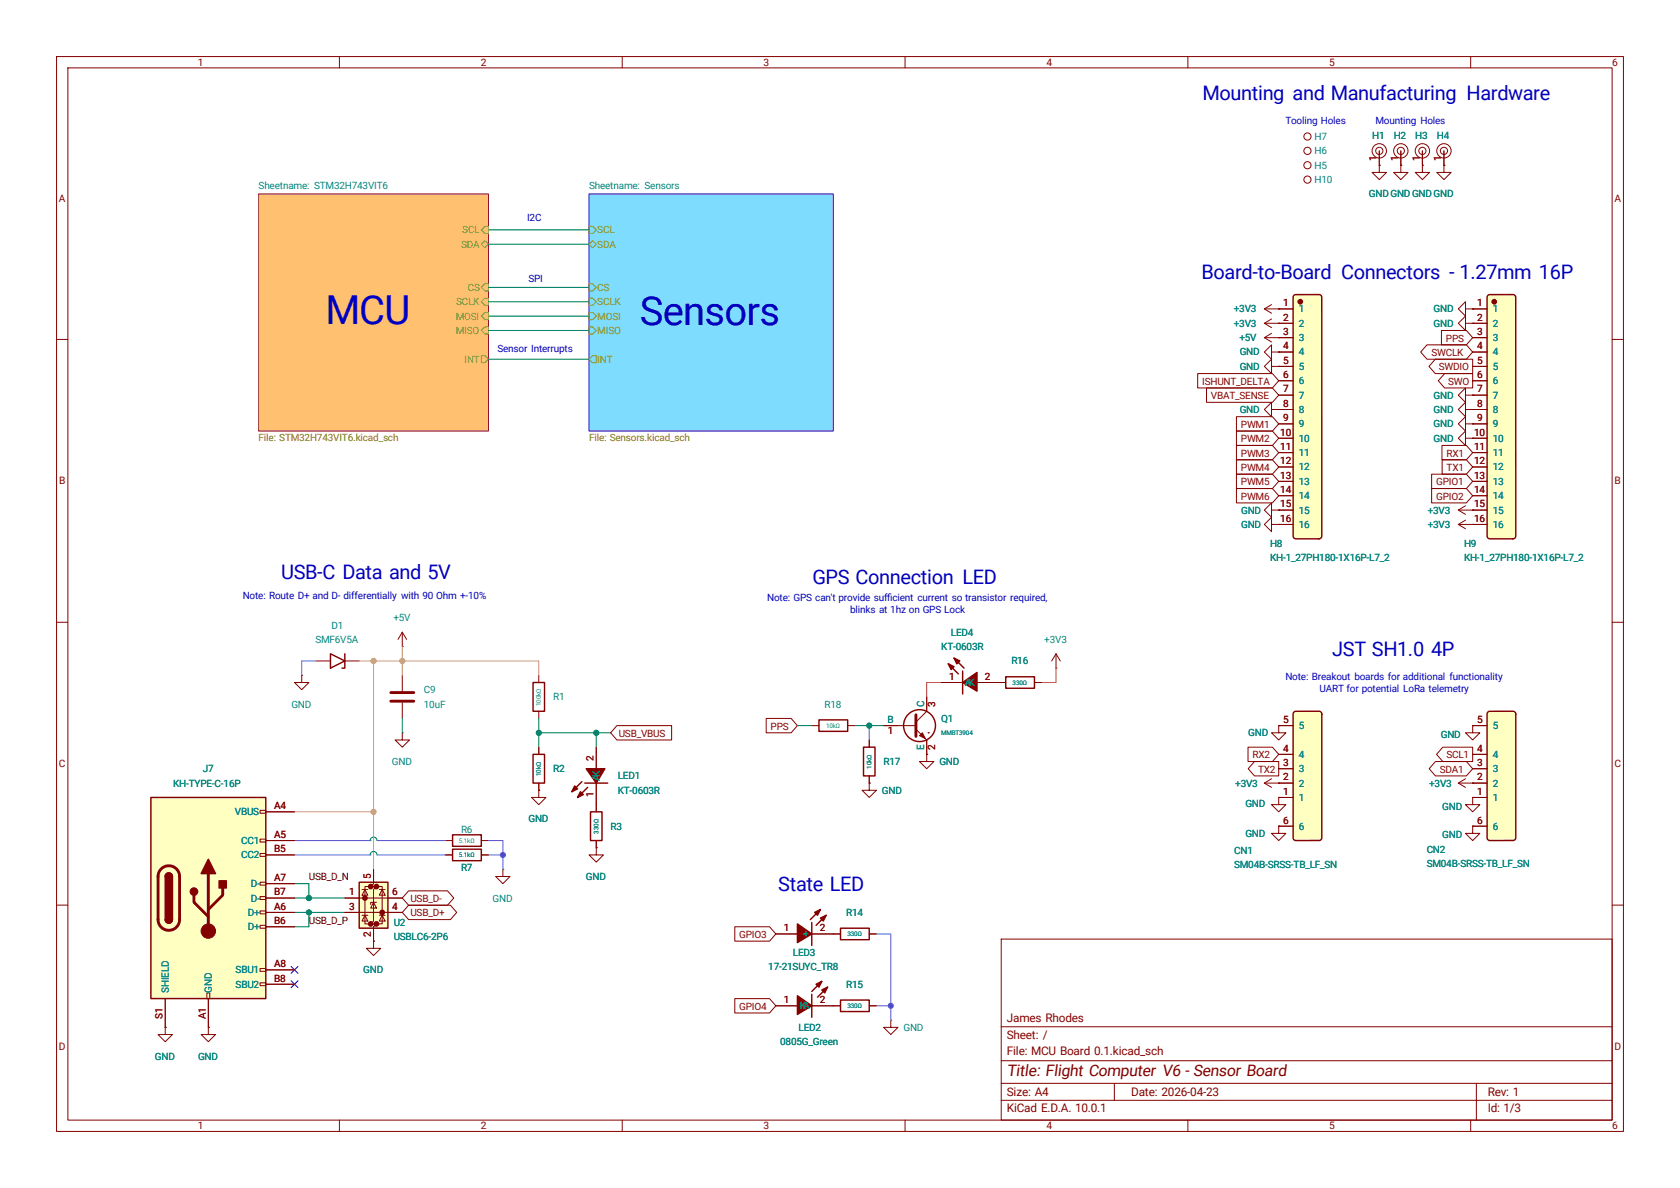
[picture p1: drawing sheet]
<svg xmlns="http://www.w3.org/2000/svg" width="297mm" height="210mm" viewBox="0 0 297 210" stroke-linecap="round" stroke-linejoin="round" font-family="sans-serif">
<g fill="none" stroke="#840000" stroke-width=".18">
<path d="M10 10h277v190h-277zM12 12h273v186h-273zM60 10v2M110 10v2M160 10v2M210 10v2M260 10v2M10 60h2M285 60h2M10 110h2M285 110h2M10 160h2"/>
<path d="M177 166h108v32h-108zM285 160h2M60 198v2M110 198v2M160 198v2M177 194.5h108M177 191.5h108M177 187.5h108M177 181.5h108M197 191.5v3M210 198v2M260 198v2"/>
<path d="M261 191.5v6.5"/>
</g>
<path d="M45.7 34.3h40.7v41.9h-40.7z" fill="#ffc06f" stroke="#ffc06f" stroke-width=".18"/>
<path d="M104.1 34.3h43.2v41.9h-43.2z" fill="#7edcff" stroke="#7edcff" stroke-width=".18"/>
<path d="M45.7 34.3h40.7v41.9h-40.7zM104.1 34.3h43.2v41.9h-43.2z" fill="none" stroke="#840084" stroke-width=".18"/>
<path d="M263 52.2l.3-.1h4.2l.3 .1 .2 .3v42.2a.51 .51 0 0 1-.5 .6h-4.1l-.4-.2-.1-.3v-42.2z" fill="#ffffc2"/>
<circle cx="264.2" cy="53.3" r=".38" fill="#840000" stroke="#840000" stroke-width=".25"/>
<path d="M263 52.2l.3-.1h4.2l.3 .1 .2 .3v42.2a.51 .51 0 0 1-.5 .6h-4.1l-.4-.2-.1-.3v-42.2z" fill="none" stroke="#840000" stroke-width=".25"/>
<g fill="none" stroke="#840000" stroke-width=".18">
<path d="M243.8 29.2v1.3h1.3l-1.3 1.3-1.2-1.3h1.2M243.8 29.2h.1M255.3 29.2v1.3h1.2l-1.2 1.3-1.3-1.3h1.3M255.3 29.2h.1M255.3 26.7v2.5M260.3 54.6h2.6M260.3 57.2h2.6M260.3 59.7h2.6M260.3 62.2h2.6M260.3 64.8h2.6M260.3 67.3h2.6M260.3 69.9h2.6"/>
<path d="M260.3 72.4h2.6M260.3 74.9h2.6M260.3 77.5h2.6M260.3 80h2.6M260.3 82.6h2.6M260.3 85.1h2.6M260.3 87.6h2.6M260.3 90.2h2.6M260.3 92.7h2.6M226.1 146.1v1.2h1.2l-1.2 1.3-1.3-1.3h1.3M226.1 146.1h.1M226.1 141v1.2h1.2l-1.2 1.3-1.3-1.3h1.3"/>
<path d="M226.1 141h.1"/>
<circle cx="255.3" cy="26.7" r=".63"/>
<circle cx="255.3" cy="26.7" r="1.27"/>
</g>
<path d="M228.7 125.9l.3-.2h4.2a.51 .51 0 0 1 .5 .5v22l-.4 .4h-4.2l-.3-.1-.2-.3v-22z" fill="#ffffc2"/>
<path d="M228.7 125.9l.3-.2h4.2a.51 .51 0 0 1 .5 .5v22l-.4 .4h-4.2l-.3-.1-.2-.3v-22z" fill="none" stroke="#840000" stroke-width=".25"/>
<g fill="none" stroke="#840000" stroke-width=".18">
<path d="M223.5 59.7l1.3 .8M223.5 59.7h2.6M223.5 54.6l1.3 .8M223.5 54.6h2.6M224.8 58.9l-1.3 .8M224.8 53.8l-1.3 .8M226.1 59.7h.1M226.1 54.6h.1M224.8 62.2v-1.2l-1.3 1.2 1.3 1.3v-1.3h1.3M226.1 62.2h.1M259.1 69.9v-1.3l-1.3 1.3 1.3 1.2v-1.2h1.2M259.1 72.4v-1.3l-1.3 1.3 1.3 1.3v-1.3h1.2"/>
<path d="M259.1 74.9v-1.2l-1.3 1.2 1.3 1.3v-1.3h1.2M260.3 69.9h.1M260.3 72.4h.1M260.3 74.9h.1M224.8 90.2v-1.3l-1.3 1.3 1.3 1.2v-1.2h1.3M224.8 92.7v-1.3l-1.3 1.3 1.3 1.3v-1.3h1.3M226.1 90.2h.1M226.1 92.7h.1M257.8 92.7l1.3 .8M257.8 92.7h2.5M257.8 90.2l1.3 .7M257.8 90.2h2.5"/>
<path d="M259.1 91.9l-1.3 .8M259.1 89.4l-1.3 .8M260.3 92.7h.1M260.3 90.2h.1M226.1 138.4h2.5M226.1 135.9h2.5M226.1 133.4h2.5M226.1 128.3h2.5M257.8 138.4h2.5M257.8 138.4l1.3 .8M259.1 137.7l-1.3 .7M260.3 138.4h.1"/>
<path d="M226.1 141h2.5M226.1 146.1h2.5"/>
</g>
<path d="M228.7 52.2l.3-.1h4.2l.3 .1 .2 .3v42.2a.51 .51 0 0 1-.5 .6h-4.1l-.4-.2-.1-.3v-42.2z" fill="#ffffc2"/>
<circle cx="229.9" cy="53.3" r=".38" fill="#840000" stroke="#840000" stroke-width=".25"/>
<path d="M228.7 52.2l.3-.1h4.2l.3 .1 .2 .3v42.2a.51 .51 0 0 1-.5 .6h-4.1l-.4-.2-.1-.3v-42.2z" fill="none" stroke="#840000" stroke-width=".25"/>
<g fill="none" stroke="#840000" stroke-width=".18">
<path d="M223.5 57.2h5.1M223.5 57.2l1.3 .7M224.8 56.4l-1.3 .8M226.1 57.2h.1M226.1 54.6h2.5M226.1 59.7h2.5M224.8 72.4v-1.3l-1.3 1.3 1.3 1.3v-1.3h1.3M224.8 64.8v-1.3l-1.3 1.3 1.3 1.2v-1.2h1.3M226.1 72.4h.1M226.1 64.8h.1M226.1 62.2h2.5M226.1 64.8h2.5"/>
<path d="M226.1 67.3h2.5M226.1 69.9h2.5M226.1 72.4h2.5M226.1 74.9h2.5M226.1 77.5h2.5M226.1 80h2.5M226.1 82.6h2.5M226.1 85.1h2.5M226.1 87.6h2.5M226.1 90.2h2.5M226.1 92.7h2.5"/>
</g>
<path d="M263 125.9l.3-.2h4.2a.51 .51 0 0 1 .5 .5v22l-.4 .4h-4.2l-.3-.1-.2-.3v-22z" fill="#ffffc2"/>
<g fill="none" stroke="#840000" stroke-width=".25">
<path d="M58.4 115.6l2.6 1.2-2.6 1.3zM61 115.6v2.5h-.5M177.8 119.6h5.1v2.1h-5.1zM263 125.9l.3-.2h4.2a.51 .51 0 0 1 .5 .5v22l-.4 .4h-4.2l-.3-.1-.2-.3v-22zM80 150.1h5.1v2h-5.1zM80 147.6h5.1v2h-5.1zM143.5 163.1v4M143.5 175.8v4M145 160.8l-1.7 1.8M145.3 173.5l-1.8 1.8M146 161.8l-1.7 1.8M146.3 174.5l-1.8 1.8"/>
<path d="M148.6 164.1h5.1v2h-5.1z"/>
</g>
<g fill="none" stroke="#840000" stroke-width=".18">
<path d="M243.8 26.7v2.5M247.6 29.2v1.3h1.3l-1.3 1.3-1.2-1.3h1.2M247.6 29.2h.1M247.6 26.7v2.5M251.5 29.2v1.3h1.2l-1.2 1.3-1.3-1.3h1.3M251.5 29.2h.1M251.5 26.7v2.5M259.1 57.2v-1.3l-1.3 1.3 1.3 1.2v-1.2h1.2M259.1 54.6v-1.3l-1.3 1.3 1.3 1.3v-1.3h1.2M260.3 57.2h.1M260.3 54.6h.1M259.1 77.5v-1.3l-1.3 1.3 1.3 1.2v-1.2h1.2"/>
<path d="M260.3 77.5h.1M55.9 116.8h2.5M61 116.8h2.5M71.1 114.3h.1M71.1 111.8l-.7 1.2M71.1 111.8l.8 1.2M71.1 111.8v2.5M186.7 118.1h.1M186.7 115.6l-.8 1.2M186.7 115.6l.8 1.2M186.7 115.6v2.5M176.5 120.7h1.3"/>
<path d="M182.9 120.7h1.2M260.3 138.4h2.6M260.3 135.9h2.6M260.3 133.4h2.6M260.3 128.3h2.6M78.7 151.1h1.3M78.7 148.6h1.3M85.1 151.1h1.3M85.1 148.6h1.3M88.9 153.7v1.2h1.3l-1.3 1.3-1.3-1.3h1.3M88.9 153.7h.1M260.3 141v1.2h1.3l-1.3 1.3-1.2-1.3h1.2"/>
<path d="M260.3 141h.1M260.3 146.1v1.2h1.3l-1.3 1.3-1.2-1.3h1.2M260.3 146.1h.1M260.3 141h2.6M260.3 146.1h2.6M137.2 165.1h3.8M137.2 177.8h3.8M143.5 165.1h5.1M143.5 177.8h3.8M153.7 165.1h1.2M29.2 181.6v1.3h1.3l-1.3 1.3-1.3-1.3h1.3M29.2 181.6h.1"/>
<path d="M157.5 180.3v1.3h-1.3l1.3 1.3 1.2-1.3h-1.2M157.5 180.3h.1"/>
<circle cx="231.1" cy="29.2" r=".63"/>
<circle cx="231.1" cy="26.7" r=".63"/>
<circle cx="231.1" cy="24.1" r=".63"/>
<circle cx="231.1" cy="31.7" r=".63"/>
<circle cx="243.8" cy="26.7" r=".63"/>
<circle cx="243.8" cy="26.7" r="1.27"/>
<circle cx="247.6" cy="26.7" r=".63"/>
<circle cx="247.6" cy="26.7" r="1.27"/>
<circle cx="251.5" cy="26.7" r=".63"/>
<circle cx="251.5" cy="26.7" r="1.27"/>
</g>
<g fill="#840000" stroke="#840000" stroke-width=".25">
<path d="M145 162.3l1-.5-.5 1z"/>
<path d="M144 161.3l1-.5-.5 1z"/>
<path d="M141 163.3l2.5 1.8-2.5 1.5z"/>
<path d="M145.3 175l1-.5-.5 1z"/>
<path d="M144.3 174l1-.5-.5 1z"/>
<path d="M141 176l2.5 1.8-2.5 1.5z"/>
</g>
<path d="M26.7 141h20.3v35.5h-20.3z" fill="#ffffc2"/>
<g fill="none" stroke="#840000" stroke-width=".18">
<path d="M71.1 119.4v2.8M95.2 119.4v1.3M71.1 129.5v1.3h1.3l-1.3 1.3-1.3-1.3h1.3M71.1 129.5h.1M71.1 124.2v2.8M95.2 139.7v1.3h1.3l-1.3 1.2-1.2-1.2h1.2M95.2 139.7h.1M95.2 125.7v1.3M95.2 132.1v1.3M95.2 138.4v1.3M105.4 132.1v3.8M105.4 138.4v5.1"/>
<path d="M260.3 128.3v1.2h1.3l-1.3 1.3-1.2-1.3h1.2M260.3 128.3h.1M46 143.3h1v.5h-1zM46 148.3h1v.5h-1zM46 150.9h1v.5h-1zM46 156h1v.5h-1zM46 158.5h1v.5h-1zM47 143.5h5.1M47 148.6h5.1M47 156.2h5.1M47 151.1h5.1M47 158.8h5.1"/>
<path d="M105.4 149.9v1.2h1.3l-1.3 1.3-1.3-1.3h1.3M105.4 149.9h.1M105.4 148.6v1.3M29.2 176.5v5.1M36.6 175.5h.5v1h-.5zM36.8 176.5v5.1M46 161h1v.5h-1zM46 163.6h1v.5h-1zM46 171.2h1v.5h-1zM46 173.7h1v.5h-1zM47 161.3h5.1M47 171.5h5.1"/>
<path d="M47 163.8h5.1M47 174h5.1M147.3 177.8h1.3M153.7 177.8h1.2"/>
</g>
<path d="M94.2 133.4h2.1v5h-2.1zM94.2 120.7h2.1v5h-2.1zM102.9 138.2l-1.8 1.8M103.4 138.4h4M103.9 139.2l-1.8 1.8M26.7 141h20.3v35.5h-20.3zM29.2 154.9a.64 .64 0 0 1 .6-.6 .64 .64 0 0 1 .7 .6M104.4 143.5h2v5.1h-2zM29.2 162.6a.64 .64 0 0 0 .6 .6 .64 .64 0 0 0 .7-.6M148.6 176.8h5.1v2h-5.1z" fill="none" stroke="#840000" stroke-width=".25"/>
<path d="M69.1 122.4h4.1M69.1 124h4.1M28.5 153.6a1.9 1.9 0 0 1 2.1-.4 1.9 1.9 0 0 1 1.1 1.7v7.7a1.91 1.91 0 0 1-1.9 1.9 1.91 1.91 0 0 1-1.9-1.9v-7.8l.2-.6zM34.3 158.2v1.3l2.5 2.6M36.8 154.4v10.2M39.4 157v1.2l-2.6 2.6" fill="none" stroke="#840000" stroke-width=".51"/>
<g fill="#840000" stroke="#840000" stroke-width=".25">
<path d="M29.2 154.9h1.3v7.7h-1.3z"/>
<path d="M29.4 154.5a.64 .64 0 0 1 .7-.1 .64 .64 0 0 1 .4 .5h-1.3z"/>
<path d="M29.2 162.6h1.3a.64 .64 0 0 1-.7 .6 .64 .64 0 0 1-.6-.6z"/>
<path d="M36.8 151.9l1.3 2.5h-2.5z"/>
<path d="M38.7 155.7h1.3v1.3h-1.3z"/>
<path d="M102.6 140l.5 .5-1 .5z"/>
<path d="M101.6 138.9l.5 .5-1 .6z"/>
<path d="M103.6 135.9h3.3l-1.5 2.5z"/>
<circle cx="34.3" cy="157.6" r=".63"/>
</g>
<circle cx="36.8" cy="164.6" r="1.27" fill="#840000" stroke="#840000" stroke-width=".18"/>
<path d="M63.5 156h5.1v8.1h-5.1z" fill="#ffffc2"/>
<g fill="#840000" stroke="#840000" stroke-width=".51">
<circle cx="64.5" cy="158.7" r=".25"/>
<circle cx="65.5" cy="156.7" r=".25"/>
<circle cx="65.5" cy="163.3" r=".25"/>
<circle cx="66.5" cy="156.7" r=".25"/>
<circle cx="66.5" cy="163.3" r=".25"/>
<circle cx="67.6" cy="161.3" r=".25"/>
</g>
<g fill="none" stroke="#840000" stroke-width=".18">
<path d="M243.8 29.2h.1M243.8 26.7v2.5M247.6 29.2h.1M247.6 26.7v2.5M251.5 29.2h.1M251.5 26.7v2.5M255.3 29.2h.1M255.3 26.7v2.5M226.1 59.7h.1M226.1 54.6h.1M226.1 57.2h.1M226.1 54.6h2.5"/>
<path d="M226.1 57.2h2.5M226.1 59.7h2.5M254.8 58.4h4.4l1.1 1.3-1.1 1.3h-4.4zM260.3 57.2h.1M260.3 54.6h.1M260.3 54.6h2.6M260.3 57.2h2.6M260.3 59.7h2.6M211.7 66h13.2l1.2 1.3-1.2 1.3h-13.2zM213.3 68.6h11.6l1.2 1.3-1.2 1.2h-11.6zM218.6 78.7h6.3l1.2 1.3-1.2 1.3h-6.3zM218.6 73.7h6.3l1.2 1.2-1.2 1.3h-6.3z"/>
<path d="M218.6 76.2h6.3l1.2 1.3-1.2 1.2h-6.3zM226.1 62.2h.1M226.1 72.4h.1M226.1 64.8h.1M226.1 62.2h2.5M226.1 64.8h2.5M226.1 67.3h2.5M226.1 69.9h2.5M226.1 72.4h2.5M226.1 74.9h2.5M226.1 77.5h2.5M252.3 61h6.9l1.1 1.2-1.1 1.3h-6.9l-1.1-1.3z"/>
<path d="M253.7 63.5h6.6v2.5h-6.6l-1.1-1.2zM254.9 78.7h4.3l1.1 1.3-1.1 1.3h-4.3zM255.4 66h4.9v2.6h-4.9l-1.1-1.3zM260.3 69.9h.1M260.3 72.4h.1M260.3 77.5h.1M260.3 74.9h.1M260.3 62.2h2.6M260.3 64.8h2.6M260.3 67.3h2.6M260.3 69.9h2.6M260.3 72.4h2.6"/>
<path d="M260.3 74.9h2.6M260.3 77.5h2.6M218.6 86.4h6.3l1.2 1.2-1.2 1.3h-6.3zM218.6 83.8h6.3l1.2 1.3-1.2 1.3h-6.3zM218.6 81.3h6.3l1.2 1.3-1.2 1.2h-6.3zM226.1 90.2h.1M226.1 92.7h.1M226.1 80h2.5M226.1 82.6h2.5M226.1 85.1h2.5M226.1 87.6h2.5M226.1 90.2h2.5"/>
<path d="M226.1 92.7h2.5M253.1 83.8h6.1l1.1 1.3-1.1 1.3h-6.1zM253.1 86.4h6.1l1.1 1.2-1.1 1.3h-6.1zM255 81.3h4.2l1.1 1.3-1.1 1.2h-4.2zM260.3 92.7h.1M260.3 90.2h.1M260.3 80h2.6M260.3 82.6h2.6M260.3 85.1h2.6M260.3 87.6h2.6M260.3 90.2h2.6M260.3 92.7h2.6"/>
<path d="M53.3 119.4v1.3h1.3l-1.3 1.2-1.2-1.2h1.2M53.3 119.4h.1M95.2 139.7h.1M95.2 132.1v1.3M95.2 138.4v1.3M105.4 132.1v3.8M105.4 138.4v5.1M109.1 128.3h9.6v2.5h-9.6l-1.2-1.3zM135.4 127h4.5l1.1 1.3-1.1 1.2h-4.5zM143.5 128.3h1.3M149.9 128.3h1.2M153.7 138.4v1.3h-1.3l1.3 1.3 1.2-1.3h-1.2"/>
<path d="M153.7 138.4h.1M153.7 130.8v1.3M153.7 137.2v1.2M156.2 128.3h5.7M161.9 128.9l1.9 1.9v2.6M163.8 133.4v1.2h-1.2l1.2 1.3 1.3-1.3h-1.3M163.8 133.4h.1M163.8 123.2v2.5l-1.9 1.9M164.1 129.5h.1M166.4 120.7h3.8M172.7 120.7h5.1M182.9 120.7h1.2"/>
<path d="M220.6 132.1h4.3l1.2 1.3-1.2 1.2h-4.3zM221.8 134.6h4.3v2.6h-4.3l-1.1-1.3zM223.5 138.4l1.3 .8M223.5 138.4h5.1M224.8 137.7l-1.3 .7M226.1 138.4h.1M226.1 128.3v1.2h1.2l-1.2 1.3-1.3-1.3h1.3M226.1 128.3h.1M226.1 128.3h2.5M226.1 135.9h2.5M226.1 133.4h2.5M253.8 134.6h5.4l1.1 1.3-1.1 1.3h-5.4l-1.1-1.3z"/>
<path d="M255.1 132.1h5.2v2.5h-5.2l-1.1-1.2zM260.3 128.3h.1M260.3 138.4h.1M260.3 128.3h2.6M260.3 138.4h2.6M260.3 135.9h2.6M260.3 133.4h2.6M47 158.8h5.1M47 151.1h5.1M47 143.5h5.1M47 148.6h5.1M47 156.2h5.1"/>
<path d="M61 158.8h10.1M64 157.2h1M64.5 157.2l.5 1h-1zM65.5 156.7h-1v6.6h1M66 153.7v2.5l-.5 .5h1l-.5 .5v5.6l-.5 .5h1l-.5 .5v2.6M66 159.5l.5 1h-1zM66.5 159.5h-1v.4M66.5 156.7h1.1v6.6h-1.1M67.1 157.2h1M67.6 157.2l.5 1h-1zM72.2 157.5h6.9l1.1 1.3-1.1 1.2h-6.9l-1.1-1.2zM78.7 151.1h1.3"/>
<path d="M85.1 151.1h1.3M105.4 149.9h.1M105.4 148.6v1.3M226.1 146.1h.1M226.1 141h.1M226.1 141h2.5M226.1 146.1h2.5M260.3 141h.1M260.3 146.1h.1M260.3 141h2.6M260.3 146.1h2.6M29.2 176.5v5.1"/>
<path d="M36.8 176.5v5.1M47 161.3h5.1M47 171.5h5.1M47 163.8h5.1M47 174h5.1M61 161.3h10.1M64 161.8h1M64.5 161.8l.5 1h-1zM66 166.4v1.2h1.3l-1.3 1.3-1.2-1.3h1.2M66 166.4h.1M67.1 161.8h1M67.6 161.8l.5 1h-1z"/>
<path d="M72.2 160h7.4l1.1 1.3-1.1 1.3h-7.4l-1.1-1.3zM129.9 163.8h6.1l1.2 1.3-1.2 1.3h-6.1zM129.9 176.5h6.1l1.2 1.3-1.2 1.3h-6.1zM137.2 177.8h3.8M137.2 165.1h3.8M143.5 177.8h5.1M143.5 165.1h5.1M153.7 177.8h1.2M153.7 165.1h1.2M29.2 181.6h.1M36.8 181.6v1.3h1.3l-1.3 1.3-1.2-1.3h1.2M36.8 181.6h.1"/>
</g>
<g fill="none" stroke="#840000" stroke-width=".25">
<path d="M167.6 117.3l1.8 1.8M168.7 116.3l1.7 1.8M170.2 118.6v4.1M144.8 127.3h5.1v2h-5.1zM152.7 132.1h2v5.1h-2zM63.5 156h5.1v8.1h-5.1z"/>
<circle cx="162.6" cy="128.3" r="2.82"/>
</g>
<g fill="#840000" stroke="#840000" stroke-width=".25">
<path d="M167.6 117.3l1.1 .6-.6 .5z"/>
<path d="M168.7 116.3l1 .5-.5 .5z"/>
<path d="M170.2 120.7l2.5-1.8v3.3z"/>
</g>
<path d="M161.9 126.4v3.8" fill="none" stroke="#840000" stroke-width=".51"/>
<path d="M162.6 130l.5-.5 .5 1.1z" fill="#840000" stroke="#840000" stroke-width=".18"/>
<g fill="none" stroke="#848400" stroke-width=".18">
<path d="M85.1 43.2l.6-.7 .7 .7-.7 .6zM85.7 57.8h.7v1.3h-.7l-.6-.7zM85.7 40h.7v1.3h-.7l-.6-.7zM85.7 52.7h.7v1.3h-.7l-.6-.7zM85.7 50.2h.7v1.2h-.7l-.6-.6zM85.7 55.2h.7v1.3h-.7l-.6-.6zM104.1 52.7h.7l.6 .6-.6 .7h-.7zM104.1 57.8h.7l.6 .6-.6 .7h-.7zM104.1 50.2h.7l.6 .6-.6 .6h-.7zM104.1 55.2h.7l.6 .7-.6 .6h-.7zM104.1 40h.7l.6 .6-.6 .7h-.7zM104.8 42.5l.6 .7-.6 .6-.7-.6z"/>
<path d="M85.1 62.9h.6l.7 .6-.7 .6h-.6zM104.8 62.9h.6v1.2h-.6l-.7-.6z"/>
</g>
<path d="M186.7 118.1v2.6h-2.6M166.4 120.7h-2.6v2.5" fill="none" stroke="#ff4337" stroke-width=".18"/>
<path d="M55.9 116.8h-2.6v2.6M153.7 128.3v2.5M52.1 148.6h13.3M52.1 151.1h13.3M65.4 148.6h.1M65.4 151.1h.1M66.6 148.6h12.1M66.6 151.1h12.1M86.4 148.6h2.5v5.1M86.4 151.1h2.5M154.9 165.1h2.6v15.2M154.9 177.8h2.6" fill="none" stroke="#4765ff" stroke-width=".18"/>
<g fill="none" stroke="#008400" stroke-width=".18">
<path d="M86.4 50.8h17.7M86.4 55.9h17.7M86.4 53.3h17.7M86.4 43.2h17.7M86.4 58.4h17.7M86.4 40.6h17.7M86.4 63.5h17.7M71.1 127v2.5M95.2 129.5h12.7M95.2 127v5.1M105.4 129.5v2.6M141 128.3h2.5"/>
<path d="M151.1 128.3h5.1M52.1 158.8h8.9M52.1 156.2h2.5v2.6M65.4 148.6a.61 .61 0 0 1 .6-.6 .61 .61 0 0 1 .6 .6M65.4 151.1a.61 .61 0 0 1 .6-.6 .61 .61 0 0 1 .6 .6M52.1 161.3h8.9M54.6 161.3v2.5h-2.5"/>
</g>
<path d="M63.5 116.8h31.7v2.6M66 116.8v36.9M71.1 114.3v5.1M52.1 143.5h13.9" fill="none" stroke="#c8b05e" stroke-width=".18"/>
<path d="M51.5 170.8l1.2 1.3M51.5 173.4l1.2 1.2M52.7 170.8l-1.2 1.3M52.7 173.4l-1.2 1.2" fill="none" stroke="#000084" stroke-width=".18"/>
<g fill="#4765ff" stroke="#4765ff" stroke-width=".18">
<circle cx="88.9" cy="151.1" r=".46"/>
<circle cx="157.5" cy="177.8" r=".46"/>
</g>
<g fill="#008400" stroke="#008400" stroke-width=".18">
<circle cx="54.6" cy="161.3" r=".46"/>
<circle cx="54.6" cy="158.8" r=".46"/>
<circle cx="105.4" cy="129.5" r=".46"/>
<circle cx="95.2" cy="129.5" r=".46"/>
<circle cx="153.7" cy="128.3" r=".46"/>
</g>
<g fill="#c8b05e" stroke="#c8b05e" stroke-width=".18">
<circle cx="66" cy="143.5" r=".46"/>
<circle cx="71.1" cy="116.8" r=".46"/>
<circle cx="66" cy="116.8" r=".46"/>
</g>
<g font-size="7.1" fill="#0000c2">
<text x="57.6" y="57.3">MCU</text>
<text x="113.1" y="57.5">Sensors</text>
</g>
<g font-size="3.5" fill="#0000c2">
<text x="212.6" y="17.6">Mounting and Manufacturing Hardware</text>
<text x="212.4" y="49.3">Board-to-Board Connectors - 1.27mm 16P</text>
<text x="49.7" y="102.4">USB-C Data and 5V</text>
<text x="143.6" y="103.2">GPS Connection LED</text>
<text x="235.5" y="115.9">JST SH1.0 4P</text>
<text x="137.6" y="157.5">State LED</text>
</g>
<text font-size="2.8" fill="#840000" x="178" y="190.3">Title: Flight Computer V6 - Sensor Board</text>
<g font-size="2.1" fill="#840000">
<text x="178" y="183.7">Sheet: /</text>
<text x="178" y="180.7">James Rhodes</text>
<text x="178" y="186.4">File: MCU Board 0.1.kicad_sch</text>
<text x="178" y="196.6">KiCad E.D.A. 10.0.1</text>
<text x="178" y="193.8">Size: A4</text>
<text x="200" y="193.8">Date: 2026-04-23</text>
<text x="263" y="193.8">Rev: 1</text>
<text x="263" y="196.6">Id: 1/3</text>
</g>
<g font-size="1.8" fill="#840000">
<text x="35" y="11.6">1</text>
<text x="85" y="11.6">2</text>
<text x="135" y="11.6">3</text>
<text x="185" y="11.6">4</text>
<text x="235" y="11.6">5</text>
<text x="285" y="11.6">6</text>
<text x="243.4" y="28.4" transform="rotate(-90 243.4 28.4)">1</text>
<text x="247.2" y="28.4" transform="rotate(-90 247.2 28.4)">1</text>
<text x="251" y="28.4" transform="rotate(-90 251 28.4)">1</text>
<text x="254.8" y="28.4" transform="rotate(-90 254.8 28.4)">1</text>
<text x="10.4" y="35.6">A</text>
<text x="285.4" y="35.6">A</text>
<text x="226.8" y="54.1">1</text>
<text x="226.8" y="56.7">2</text>
<text x="226.8" y="59.2">3</text>
<text x="261.1" y="54.1">1</text>
<text x="261.1" y="56.7">2</text>
<text x="261.1" y="59.2">3</text>
<text x="226.8" y="61.8">4</text>
<text x="226.8" y="64.3">5</text>
<text x="253.1" y="62.9">SWCLK</text>
<text x="254.4" y="65.5">SWDIO</text>
<text x="255.6" y="60.4">PPS</text>
<text x="261.1" y="61.8">4</text>
<text x="261.1" y="64.3">5</text>
<text x="212.5" y="68">ISHUNT_DELTA</text>
<text x="214.1" y="70.6">VBAT_SENSE</text>
<text x="226.8" y="66.8">6</text>
<text x="226.8" y="69.4">7</text>
<text x="226.8" y="71.9">8</text>
<text x="256" y="68">SWO</text>
<text x="261.1" y="66.8">6</text>
<text x="261.1" y="69.4">7</text>
<text x="261.1" y="71.9">8</text>
<text x="219.4" y="75.6">PWM1</text>
<text x="226.3" y="77">10</text>
<text x="226.8" y="74.5">9</text>
<text x="260.6" y="77">10</text>
<text x="261.1" y="74.5">9</text>
<text x="219.4" y="80.7">PWM3</text>
<text x="219.4" y="83.3">PWM4</text>
<text x="219.4" y="78.2">PWM2</text>
<text x="226.3" y="79.5">11</text>
<text x="226.3" y="82.1">12</text>
<text x="255.7" y="80.7">RX1</text>
<text x="255.7" y="83.3">TX1</text>
<text x="260.6" y="79.5">11</text>
<text x="260.6" y="82.1">12</text>
<text x="10.4" y="85.6">B</text>
<text x="219.4" y="88.3">PWM6</text>
<text x="219.4" y="85.8">PWM5</text>
<text x="226.3" y="84.6">13</text>
<text x="226.3" y="87.2">14</text>
<text x="226.3" y="89.7">15</text>
<text x="253.9" y="85.8">GPIO1</text>
<text x="253.9" y="88.3">GPIO2</text>
<text x="260.6" y="84.6">13</text>
<text x="260.6" y="87.2">14</text>
<text x="260.6" y="89.7">15</text>
<text x="285.4" y="85.6">B</text>
<text x="226.3" y="92.2">16</text>
<text x="260.6" y="92.2">16</text>
<text x="165.3" y="125" transform="rotate(-90 165.3 125)">3</text>
<text x="167.8" y="120.2">1</text>
<text x="174.1" y="120.2">2</text>
<text x="109.4" y="130.2">USB_VBUS</text>
<text x="136.2" y="129">PPS</text>
<text x="157" y="129.7">1</text>
<text x="226.8" y="127.8">5</text>
<text x="261.1" y="127.8">5</text>
<text x="10.4" y="135.6">C</text>
<text x="104.9" y="134.5" transform="rotate(-90 104.9 134.5)">2</text>
<text x="165.3" y="132.6" transform="rotate(-90 165.3 132.6)">2</text>
<text x="221.4" y="134.1">RX2</text>
<text x="222.4" y="136.6">TX2</text>
<text x="226.8" y="138">2</text>
<text x="226.8" y="135.4">3</text>
<text x="226.8" y="132.9">4</text>
<text x="254.6" y="136.6">SDA1</text>
<text x="255.7" y="134.1">SCL1</text>
<text x="261.1" y="138">2</text>
<text x="261.1" y="135.4">3</text>
<text x="261.1" y="132.9">4</text>
<text x="285.4" y="135.6">C</text>
<text x="48.5" y="143">A4</text>
<text x="104.9" y="140.8" transform="rotate(-90 104.9 140.8)">1</text>
<text x="226.8" y="140.5">1</text>
<text x="261.1" y="140.5">1</text>
<text x="48.5" y="148.1">A5</text>
<text x="226.8" y="145.6">6</text>
<text x="261.1" y="145.6">6</text>
<text x="48.5" y="155.7">A7</text>
<text x="48.5" y="150.7">B5</text>
<text x="65.6" y="155.4" transform="rotate(-90 65.6 155.4)">5</text>
<text x="48.5" y="160.8">A6</text>
<text x="48.5" y="158.3">B7</text>
<text x="61.7" y="158.3">1</text>
<text x="61.7" y="160.8">3</text>
<text x="69.4" y="160.8">4</text>
<text x="69.4" y="158.3">6</text>
<text x="72.5" y="159.5">USB_D-</text>
<text x="72.5" y="162">USB_D+</text>
<text x="48.5" y="163.4">B6</text>
<text x="65.6" y="165.6" transform="rotate(-90 65.6 165.6)">2</text>
<text x="130.7" y="165.8">GPIO3</text>
<text x="138.6" y="164.6">1</text>
<text x="144.9" y="164.6">2</text>
<text x="48.5" y="171">A8</text>
<text x="48.5" y="173.5">B8</text>
<text x="130.7" y="178.5">GPIO4</text>
<text x="138.6" y="177.3">1</text>
<text x="144.9" y="177.3">2</text>
<text x="10.4" y="185.6">D</text>
<text x="28.7" y="180.1" transform="rotate(-90 28.7 180.1)">S1</text>
<text x="36.4" y="180.1" transform="rotate(-90 36.4 180.1)">A1</text>
<text x="285.4" y="185.6">D</text>
<text x="35" y="199.6">1</text>
<text x="85" y="199.6">2</text>
<text x="135" y="199.6">3</text>
<text x="185" y="199.6">4</text>
<text x="235" y="199.6">5</text>
<text x="285" y="199.6">6</text>
</g>
<g font-size="1.8" fill="#0000c2">
<text x="227.2" y="21.9">Tooling Holes</text>
<text x="243.2" y="21.9">Mounting Holes</text>
<text x="93.2" y="39.2">I2C</text>
<text x="93.4" y="49.8">SPI</text>
<text x="87.9" y="62.3">Sensor Interrupts</text>
<text x="42.9" y="106">Note: Route D+ and D- differentially with 90 Ohm +-10%</text>
<text x="135.6" y="106.2">Note: GPS can't provide suf</text>
<text x="156.3" y="106.2">f</text>
<text x="156.3" y="106.2">icient current so transistor required,</text>
<text x="150.3" y="108.3">blinks at 1hz on GPS Lock</text>
<text x="227.2" y="120.1">Note: Breakout boards for additional functionality</text>
<text x="233.3" y="122.3">UART for potential LoRa telemetry</text>
</g>
<g font-size="1.8" fill="#008484">
<text x="232.4" y="29.8">H5</text>
<text x="232.4" y="27.3">H6</text>
<text x="232.4" y="24.7">H7</text>
<text x="242.6" y="24.5">H1</text>
<text x="246.4" y="24.5">H2</text>
<text x="250.2" y="24.5">H3</text>
<text x="254" y="24.5">H4</text>
<text x="45.7" y="33.4">Sheetname: STM32H743VIT6</text>
<text x="104.1" y="33.4">Sheetname: Sensors</text>
<text x="232.4" y="32.4">H10</text>
<text x="242" y="34.9">GND GND GND GND</text>
<text x="218.1" y="55.2">+3V3</text>
<text x="218.1" y="57.8">+3V3</text>
<text x="229.6" y="55.2">1</text>
<text x="229.6" y="57.8">2</text>
<text x="253.4" y="57.8">GND</text>
<text x="253.4" y="55.2">GND</text>
<text x="263.9" y="55.2">1</text>
<text x="263.9" y="57.8">2</text>
<text x="219.1" y="60.3">+5V</text>
<text x="219.2" y="62.8">GND</text>
<text x="219.2" y="65.4">GND</text>
<text x="229.6" y="60.3">3</text>
<text x="229.6" y="62.8">4</text>
<text x="229.6" y="65.4">5</text>
<text x="263.9" y="60.3">3</text>
<text x="263.9" y="62.8">4</text>
<text x="263.9" y="65.4">5</text>
<text x="229.6" y="67.9">6</text>
<text x="229.6" y="70.5">7</text>
<text x="253.4" y="70.5">GND</text>
<text x="263.9" y="67.9">6</text>
<text x="263.9" y="70.5">7</text>
<text x="219.2" y="73">GND</text>
<text x="229.6" y="73">8</text>
<text x="229.6" y="75.5">9</text>
<text x="253.4" y="73">GND</text>
<text x="253.4" y="75.5">GND</text>
<text x="263.9" y="73">8</text>
<text x="263.9" y="75.5">9</text>
<text x="229.6" y="78.1">10</text>
<text x="229.6" y="80.6">11</text>
<text x="229.6" y="83.2">12</text>
<text x="253.4" y="78.1">GND</text>
<text x="263.9" y="78.1">10</text>
<text x="263.9" y="80.6">11</text>
<text x="263.9" y="83.2">12</text>
<text x="229.6" y="85.7">13</text>
<text x="229.6" y="88.2">14</text>
<text x="263.9" y="85.7">13</text>
<text x="263.9" y="88.2">14</text>
<text x="219.4" y="90.8">GND</text>
<text x="219.4" y="93.3">GND</text>
<text x="229.6" y="90.8">15</text>
<text x="229.6" y="93.3">16</text>
<text x="252.4" y="93.3">+3V3</text>
<text x="252.4" y="90.8">+3V3</text>
<text x="263.9" y="90.8">15</text>
<text x="263.9" y="93.3">16</text>
<text x="224.5" y="96.6">H8</text>
<text x="224.5" y="99.2">KH-1_27PH180-1X16P-L7_2</text>
<text x="258.8" y="96.6">H9</text>
<text x="258.8" y="99.2">KH-1_27PH180-1X16P-L7_2</text>
<text x="55.8" y="113.6">SMF6V5A</text>
<text x="58.6" y="111.1">D1</text>
<text x="69.6" y="109.8">+5V</text>
<text x="168.1" y="112.4">LED4</text>
<text x="184.6" y="113.6">+3V3</text>
<text x="166.4" y="114.9">KT-0603R</text>
<text x="178.8" y="117.5">R16</text>
<text x="51.5" y="125.1">GND</text>
<text x="74.9" y="122.5">C9</text>
<text x="74.9" y="125.1">10uF</text>
<text x="97.8" y="123.8">R1</text>
<text x="145.8" y="125.1">R18</text>
<text x="163.4" y="125" transform="rotate(-90 163.4 125)">C</text>
<text x="170.5" y="121.3">AK</text>
<text x="156.9" y="127.8">B</text>
<text x="166.4" y="127.6">Q1</text>
<text x="220.7" y="130.2">GND</text>
<text x="229.6" y="128.9">5</text>
<text x="254.7" y="130.4">GND</text>
<text x="263.9" y="128.9">5</text>
<text x="35.8" y="136.5">J7</text>
<text x="69.3" y="135.2">GND</text>
<text x="97.8" y="136.5">R2</text>
<text x="109.2" y="137.8">LED1</text>
<text x="156.2" y="135.2">R17</text>
<text x="163.4" y="132.6" transform="rotate(-90 163.4 132.6)">E</text>
<text x="166.1" y="135.2">GND</text>
<text x="229.6" y="136.5">3</text>
<text x="229.6" y="134">4</text>
<text x="263.9" y="136.5">3</text>
<text x="263.9" y="134">4</text>
<text x="30.6" y="139">KH-TYPE-C-16P</text>
<text x="106" y="138.1" transform="rotate(-90 106 138.1)">AK</text>
<text x="109.2" y="140.3">KT-0603R</text>
<text x="155.9" y="140.3">GND</text>
<text x="218.4" y="139">+3V3</text>
<text x="220.2" y="142.7">GND</text>
<text x="229.6" y="141.6">1</text>
<text x="229.6" y="139">2</text>
<text x="252.7" y="139">+3V3</text>
<text x="255" y="143.1">GND</text>
<text x="263.9" y="141.6">1</text>
<text x="263.9" y="139">2</text>
<text x="41.5" y="144.1">VBUS</text>
<text x="42.7" y="149.2">CC1</text>
<text x="81.5" y="147.2">R6</text>
<text x="93.4" y="145.4">GND</text>
<text x="107.9" y="146.7">R3</text>
<text x="220.2" y="147.9">GND</text>
<text x="229.6" y="146.7">6</text>
<text x="255" y="148.2">GND</text>
<text x="263.9" y="146.7">6</text>
<text x="42.7" y="151.7">CC2</text>
<text x="81.5" y="154">R7</text>
<text x="103.6" y="155.6">GND</text>
<text x="218.2" y="151">CN1</text>
<text x="218.2" y="153.5">SM04B-SRSS-TB_LF_SN</text>
<text x="252.2" y="150.7">CN2</text>
<text x="252.2" y="153.3">SM04B-SRSS-TB_LF_SN</text>
<text x="43.8" y="161.9">D+</text>
<text x="44.3" y="156.8">D-</text>
<text x="44.3" y="159.4">D-</text>
<text x="87.1" y="159.4">GND</text>
<text x="149.6" y="161.9">R14</text>
<text x="43.8" y="164.4">D+</text>
<text x="69.6" y="163.7">U2</text>
<text x="69.6" y="166.2">USBLC6-2P6</text>
<text x="142" y="165.7">+</text>
<text x="142" y="165.7">-</text>
<text x="41.7" y="172.1">SBU1</text>
<text x="64.2" y="172.1">GND</text>
<text x="135.8" y="171.6">17-21SUYC_TR8</text>
<text x="140.2" y="169">LED3</text>
<text x="29.8" y="175.5" transform="rotate(-90 29.8 175.5)">SHIELD</text>
<text x="37.4" y="175.5" transform="rotate(-90 37.4 175.5)">GND</text>
<text x="41.7" y="174.6">SBU2</text>
<text x="141.4" y="178.4">KA</text>
<text x="149.6" y="174.6">R15</text>
<text x="137.9" y="184.8">0805G_Green</text>
<text x="141.2" y="182.2">LED2</text>
<text x="159.7" y="182.2">GND</text>
<text x="27.4" y="187.3">GND</text>
<text x="35" y="187.3">GND</text>
</g>
<g font-size="1.8" fill="#848400">
<text x="81.7" y="41.3">SCL</text>
<text x="105.6" y="41.3">SCL</text>
<text x="81.5" y="43.8">SDA</text>
<text x="105.6" y="43.8">SDA</text>
<text x="80.6" y="54">SCLK</text>
<text x="82.7" y="51.4">CS</text>
<text x="105.6" y="54">SCLK</text>
<text x="105.6" y="51.4">CS</text>
<text x="80.6" y="59">MISO</text>
<text x="80.6" y="56.5">MOSI</text>
<text x="105.6" y="59">MISO</text>
<text x="105.6" y="56.5">MOSI</text>
<text x="82.1" y="64.1">INT</text>
<text x="105.6" y="64.1">INT</text>
<text x="45.7" y="78">File: STM32H743VIT6.kicad_sch</text>
<text x="104.1" y="78">File: Sensors.kicad_sch</text>
</g>
<g font-size="1.8">
<text x="54.6" y="155.6">USB_D_N</text>
<text x="54.6" y="163.3">USB_D_P</text>
</g>
<g font-size="1.1" fill="#008484">
<text x="95.6" y="124.8" transform="rotate(-90 95.6 124.8)">100kΩ</text>
<text x="179" y="121">330Ω</text>
<text x="146" y="128.7">10kΩ</text>
<text x="166.4" y="129.9">MMBT3904</text>
<text x="95.6" y="137.2" transform="rotate(-90 95.6 137.2)">10kΩ</text>
<text x="154.1" y="135.9" transform="rotate(-90 154.1 135.9)">10kΩ</text>
<text x="81.1" y="149">5.1kΩ</text>
<text x="105.8" y="147.4" transform="rotate(-90 105.8 147.4)">330Ω</text>
<text x="81.1" y="151.5">5.1kΩ</text>
<text x="149.8" y="165.5">330Ω</text>
<text x="149.8" y="178.2">330Ω</text>
</g>
</svg>
